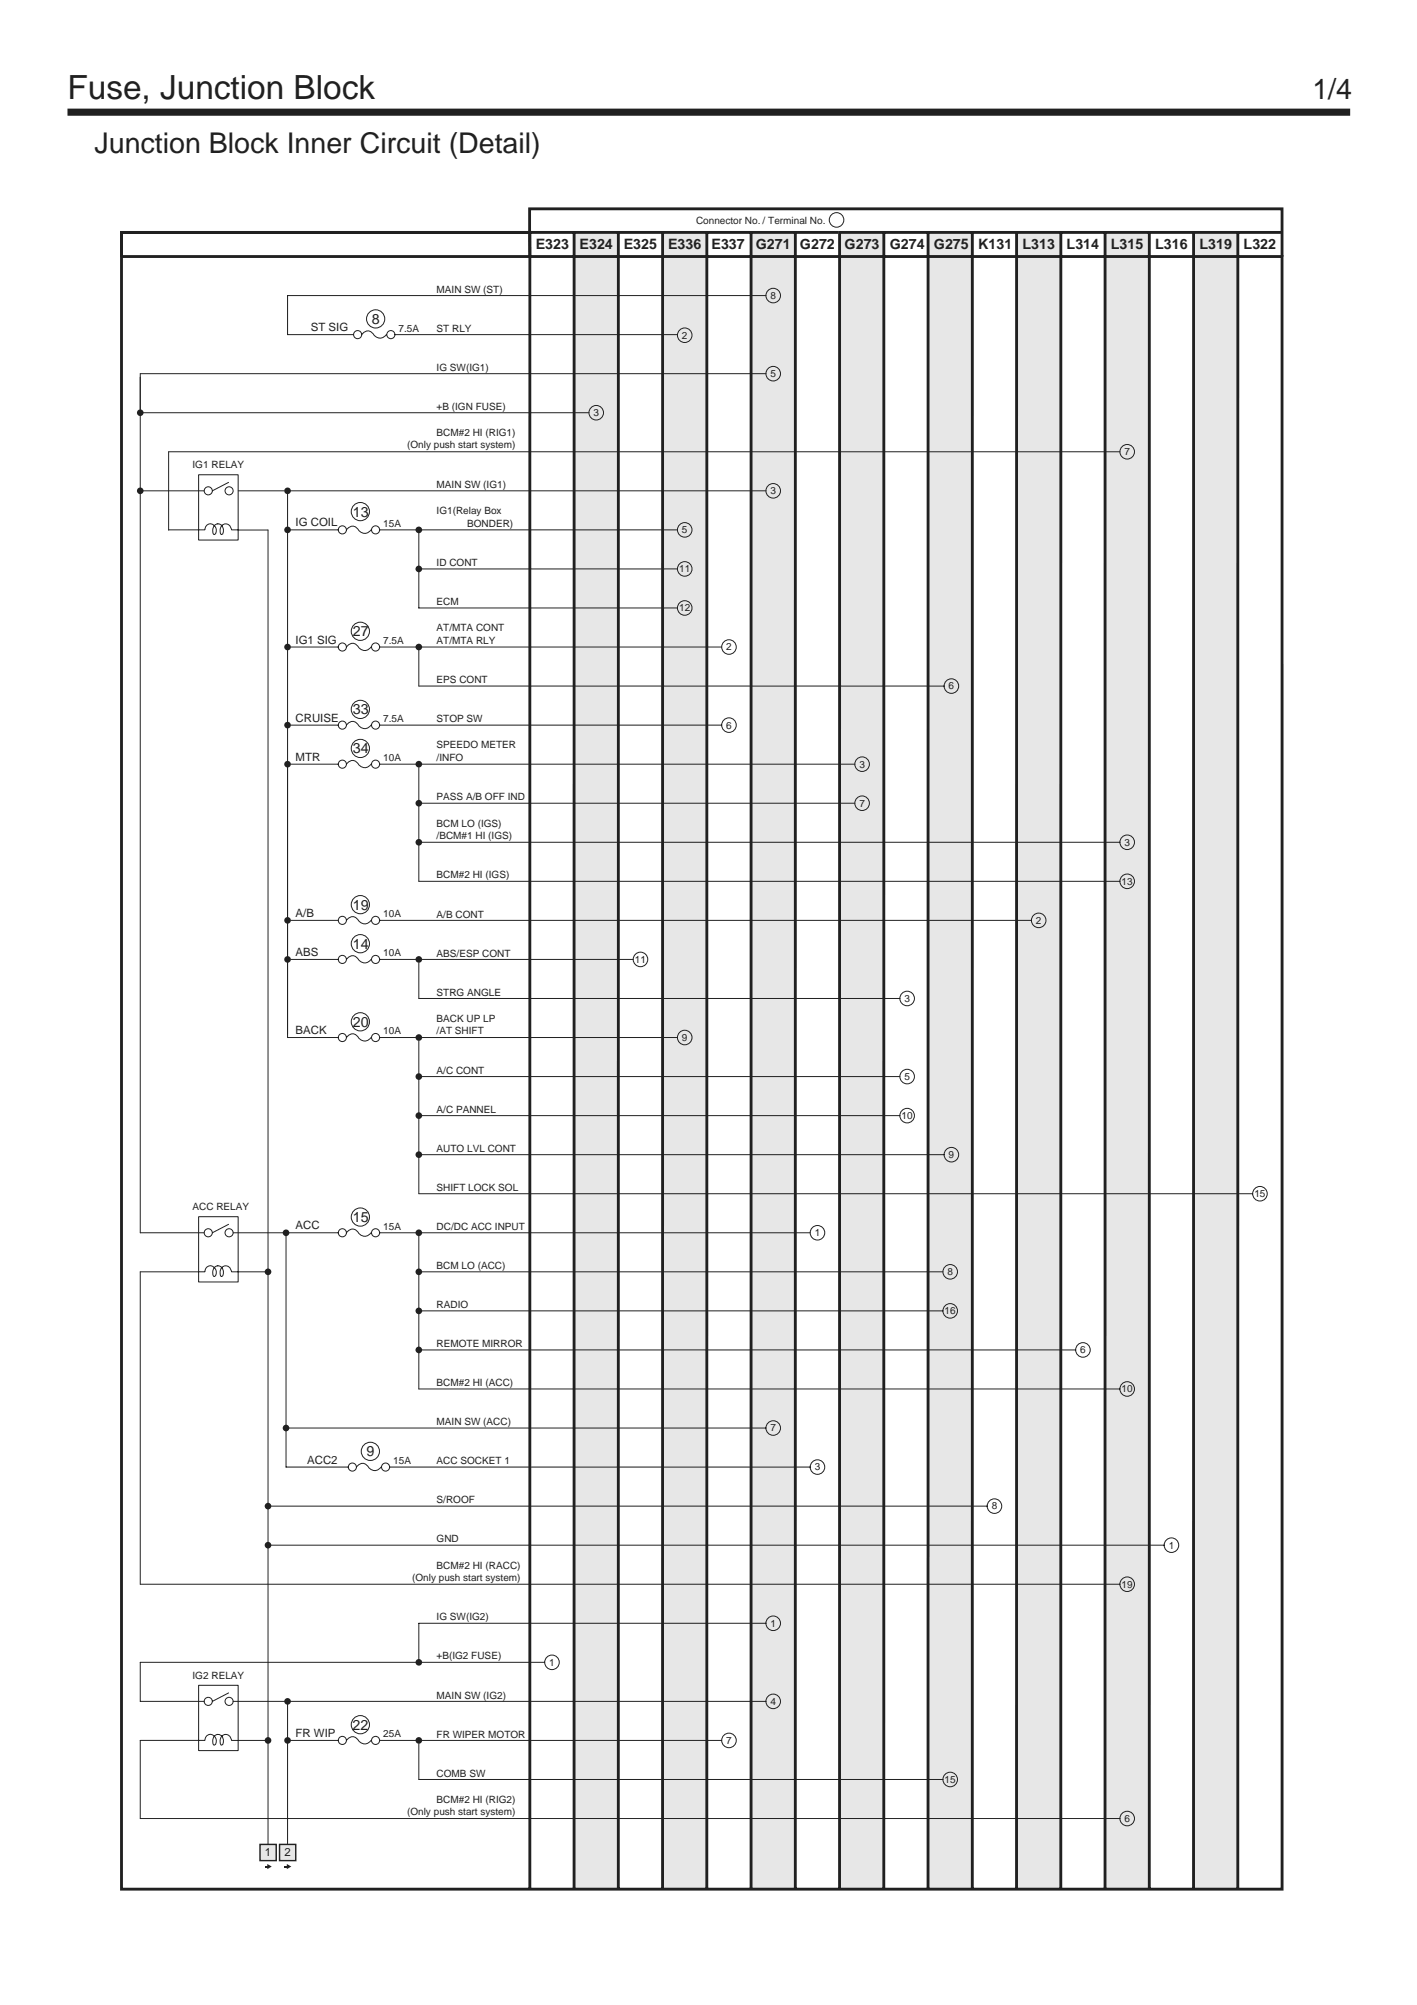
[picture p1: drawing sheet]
<svg xmlns="http://www.w3.org/2000/svg" width="210mm" height="297mm" viewBox="0 0 210 297" stroke-linecap="round" stroke-linejoin="round" font-family="sans-serif">
<path d="M10 16.6h190" fill="none" stroke="#231f20" stroke-width="1.1" stroke-linecap="butt"/>
<g fill="#e6e7e9">
<path d="M85 34.4h6.6v245.5h-6.6z"/>
<path d="M98.2 34.4h6.5v245.5h-6.6z"/>
<path d="M111.3 34.4h6.5v245.5h-6.5z"/>
<path d="M124.4 34.4h6.5v245.5h-6.5z"/>
<path d="M137.5 34.4h6.5v245.5h-6.5z"/>
<path d="M150.6 34.4h6.5v245.5h-6.5z"/>
<path d="M163.7 34.4h6.6l-.1 245.5h-6.5z"/>
<path d="M176.8 34.4h6.6v245.5h-6.6z"/>
</g>
<g fill="none" stroke="#231f20" stroke-width=".42">
<path d="M18 38h171.9v241.9h-171.9zM85 34.4h-6.5v245.5M91.6 34.4h-6.6v245.5M98.2 34.4h-6.6v245.5M104.8 34.4h-6.6l-.1 245.5M111.3 34.4h-6.6v245.5M117.8 34.4h-6.5v245.5M124.1 34.4h-6.3v245.5M130.9 34.4h-6.5v245.6M137.5 34.4h-6.6v245.5M144 34.4h-6.5v245.5M150.6 34.4h-6.6v245.5"/>
<path d="M157.1 34.4h-6.5v245.5M163.7 34.4h-6.6v245.5M170.3 34.4h-6.6v245.5M176.8 34.4h-6.5l-.1 245.5M183.4 34.4h-6.6v245.5M189.9 34.4h-6.5v245.5"/>
</g>
<g fill="none" stroke="#231f20" stroke-width=".15">
<path d="M20.8 55.9v126.7M20.8 55.4h92.7M113.5 43.8h-70.9v5.8h9.8M20.8 72.7h9.4M20.8 61.1h66.4M25 66.9h140.9M25 78.5h4.4M35.3 78.5h4.4M42.6 72.7h70.9M42.6 78.5h7.5M51.3 78.5a1.12 1.12 0 0 1 1.4-.4l.5 .6a1.11 1.11 0 0 0 1.8-.2M56.2 78.5h5.8"/>
<path d="M62 84.3h16.5"/>
<circle cx="50.7" cy="78.5" r=".6"/>
<circle cx="55.6" cy="78.5" r=".6"/>
</g>
<g fill="#231f20">
<circle cx="62" cy="78.5" r=".49"/>
<circle cx="62" cy="84.3" r=".49"/>
<circle cx="20.8" cy="61.1" r=".49"/>
<circle cx="20.8" cy="72.7" r=".49"/>
<circle cx="42.6" cy="72.7" r=".49"/>
<circle cx="42.6" cy="78.5" r=".49"/>
<circle cx="42.6" cy="95.9" r=".49"/>
</g>
<g fill="none" stroke="#231f20" stroke-width=".15">
<path d="M53.6 49.6a1.12 1.12 0 0 1 1.4-.4l.5 .5a1.11 1.11 0 0 0 1.7-.1M58.5 49.6h41.9M100.4 78.5h-38.4v11.6h38.4M50.1 95.9h-7M51.3 95.9a1.12 1.12 0 0 1 1.4-.4l.5 .5a1.11 1.11 0 0 0 1.8-.1M56.2 95.9h5.8M62 96.3v5.3M62 113.7v16.9"/>
<circle cx="53" cy="49.6" r=".6"/>
<circle cx="57.9" cy="49.6" r=".6"/>
<circle cx="101.4" cy="49.7" r="1.08"/>
<circle cx="114.5" cy="43.8" r="1.08"/>
<circle cx="114.5" cy="55.4" r="1.08"/>
<circle cx="88.3" cy="61.1" r="1.08"/>
<circle cx="101.4" cy="78.5" r="1.08"/>
<circle cx="114.5" cy="72.7" r="1.08"/>
<circle cx="167" cy="66.9" r="1.08"/>
<circle cx="50.7" cy="95.9" r=".6"/>
<circle cx="55.6" cy="95.9" r=".6"/>
<circle cx="101.4" cy="90.1" r="1.08"/>
<circle cx="101.4" cy="84.3" r="1.08"/>
<circle cx="108" cy="95.9" r="1.08"/>
</g>
<circle cx="62" cy="95.9" r=".49" fill="#231f20"/>
<g fill="none" stroke="#231f20" stroke-width=".15">
<path d="M62.5 95.9h44.4M62 101.6h77.9"/>
<circle cx="140.9" cy="101.6" r="1.08"/>
</g>
<circle cx="42.6" cy="142.1" r=".49" fill="#231f20"/>
<g fill="none" stroke="#231f20" stroke-width=".15">
<path d="M50.1 142.1h-7M51.3 142.1a1.12 1.12 0 0 1 1.4-.4l.5 .6a1.11 1.11 0 0 0 1.8-.2M56.2 142.1h5.8M62 142.6v5.3M20.8 188.4v46.3"/>
<circle cx="50.7" cy="142.1" r=".6"/>
<circle cx="55.6" cy="142.1" r=".6"/>
<circle cx="94.9" cy="142.1" r="1.08"/>
</g>
<circle cx="62" cy="142.1" r=".49" fill="#231f20"/>
<g fill="none" stroke="#231f20" stroke-width=".15">
<path d="M62 147.9h71.3M62.5 142.1h31.3"/>
<circle cx="134.4" cy="147.9" r="1.08"/>
</g>
<circle cx="42.6" cy="107.4" r=".49" fill="#231f20"/>
<g fill="none" stroke="#231f20" stroke-width=".15">
<path d="M50.1 107.4h-7M51.3 107.4a1.12 1.12 0 0 1 1.4-.4l.5 .6a1.11 1.11 0 0 0 1.8-.2M56.2 107.4h50.7"/>
<circle cx="50.7" cy="107.4" r=".6"/>
<circle cx="55.6" cy="107.4" r=".6"/>
<circle cx="108" cy="107.4" r="1.08"/>
</g>
<circle cx="42.6" cy="136.4" r=".49" fill="#231f20"/>
<g fill="none" stroke="#231f20" stroke-width=".15">
<path d="M51.3 136.4a1.12 1.12 0 0 1 1.4-.4l.5 .5a1.11 1.11 0 0 0 1.8-.1M56.2 136.4h96.6"/>
<circle cx="50.7" cy="136.4" r=".6"/>
<circle cx="55.6" cy="136.4" r=".6"/>
<circle cx="153.9" cy="136.4" r="1.08"/>
</g>
<circle cx="42.6" cy="113.2" r=".49" fill="#231f20"/>
<g fill="none" stroke="#231f20" stroke-width=".15">
<path d="M50.1 113.2h-7M51.3 113.2a1.12 1.12 0 0 1 1.4-.4l.5 .6a1.11 1.11 0 0 0 1.8-.2M56.2 113.2h5.8M50.1 136.4h-7"/>
<circle cx="50.7" cy="113.2" r=".6"/>
<circle cx="55.6" cy="113.2" r=".6"/>
<circle cx="127.7" cy="119" r="1.08"/>
<circle cx="127.7" cy="113.2" r="1.08"/>
</g>
<g fill="#231f20">
<circle cx="62" cy="113.2" r=".49"/>
<circle cx="62" cy="119" r=".49"/>
<circle cx="62" cy="124.8" r=".49"/>
</g>
<g fill="none" stroke="#231f20" stroke-width=".15">
<path d="M62 119h64.6M62.5 113.2h64.1M62 124.8h103.9M62 130.6h103.9M50.1 153.7h-7.5M51.3 153.7a1.12 1.12 0 0 1 1.4-.4l.5 .6a1.11 1.11 0 0 0 1.8-.2M56.2 153.7h5.8M62 154.2v22.6"/>
<circle cx="167" cy="124.8" r="1.08"/>
<circle cx="167" cy="130.6" r="1.08"/>
<circle cx="50.7" cy="153.7" r=".6"/>
<circle cx="55.6" cy="153.7" r=".6"/>
<circle cx="101.4" cy="153.7" r="1.08"/>
<circle cx="134.4" cy="159.5" r="1.08"/>
</g>
<g fill="#231f20">
<circle cx="62" cy="153.7" r=".49"/>
<circle cx="62" cy="159.5" r=".49"/>
<circle cx="62" cy="165.3" r=".49"/>
<circle cx="62" cy="171.1" r=".49"/>
</g>
<g fill="none" stroke="#231f20" stroke-width=".15">
<path d="M25 66.9v11.6M29.4 78.5h1a.84 .84 0 0 1 .8-.9 .84 .84 0 0 1 .8 .9v.4l-.2 .3a.96 .96 0 0 1 .5-1.6 .94 .94 0 0 1 .7 .6 .94 .94 0 0 1-.2 1 .96 .96 0 0 1 .6-1.6 .96 .96 0 0 1 .9 .9h1M29.4 70.3h5.9v9.7h-5.9zM33.9 71.5l-2.4 1.2M39.7 78.5v194.7M42.6 73.2v80M78.5 84.3h21.9M62 159.5h71.3M62.5 153.7h37.9M62 165.3h71.3M62 171.1h77.9M62 176.8h123.6"/>
<path d="M29.4 180.3h5.9v9.6h-5.9zM30.2 182.6h-9.4M33.9 181.4l-2.4 1.2M35.3 188.4h-1a.86 .86 0 0 0-1-.9 .86 .86 0 0 0-.7 1.1v.3l.2 .2a.9 .9 0 0 0 .2-1.1 .9 .9 0 0 0-1-.4 1.01 1.01 0 0 0-.2 1.5 .88 .88 0 0 0 0-1.2 .88 .88 0 0 0-1.3-.1l-.1 .6h-9.6M62 183.1v22.7M29.4 257.8h1a.84 .84 0 0 1 .8-.8 .84 .84 0 0 1 .8 .8v.5l-.2 .2a.96 .96 0 0 1 .5-1.5 .94 .94 0 0 1 .7 .6 .94 .94 0 0 1-.2 .9 .96 .96 0 0 1 .6-1.5 .96 .96 0 0 1 .9 .8h1M29.4 249.7h5.9v9.6h-5.9zM33.9 250.8l-2.4 1.2M50.1 257.8h-7.5M51.3 257.8a1.12 1.12 0 0 1 1.4-.4l.5 .6a1.11 1.11 0 0 0 1.8-.2"/>
<circle cx="123.9" cy="32.6" r="1.08"/>
<circle cx="30.8" cy="72.7" r=".6"/>
<circle cx="33.9" cy="72.7" r=".6"/>
<circle cx="134.4" cy="165.3" r="1.08"/>
<circle cx="140.9" cy="171.1" r="1.08"/>
<circle cx="186.6" cy="176.8" r="1.08"/>
<circle cx="30.8" cy="182.6" r=".6"/>
<circle cx="33.9" cy="182.6" r=".6"/>
<circle cx="30.8" cy="252.1" r=".6"/>
<circle cx="33.9" cy="252.1" r=".6"/>
<circle cx="50.7" cy="257.8" r=".6"/>
<circle cx="55.6" cy="257.8" r=".6"/>
</g>
<path d="M78.5 38v-3.6h-60.5v3.6v-3.6h60.5v-3.5h111.4v7.1" fill="none" stroke="#231f20" stroke-width=".42"/>
<g fill="#231f20">
<circle cx="42.6" cy="252.1" r=".49"/>
<circle cx="42.6" cy="257.8" r=".49"/>
<circle cx="39.7" cy="257.8" r=".49"/>
<circle cx="39.7" cy="188.4" r=".49"/>
<circle cx="42.4" cy="182.6" r=".49"/>
<circle cx="42.4" cy="211.6" r=".49"/>
<circle cx="39.7" cy="223.1" r=".49"/>
<circle cx="39.7" cy="228.9" r=".49"/>
</g>
<g fill="none" stroke="#231f20" stroke-width=".15">
<path d="M39.7 188.4h-4.4M50.1 182.6h-15.6M51.3 182.6a1.12 1.12 0 0 1 1.4-.4l.5 .6a1.11 1.11 0 0 0 1.8-.2M56.2 182.6h5.8"/>
<circle cx="50.7" cy="182.6" r=".6"/>
<circle cx="55.6" cy="182.6" r=".6"/>
<circle cx="121.1" cy="182.6" r="1.08"/>
<circle cx="140.8" cy="188.4" r="1.08"/>
</g>
<g fill="#231f20">
<circle cx="62" cy="182.6" r=".49"/>
<circle cx="62" cy="188.4" r=".49"/>
<circle cx="62" cy="194.2" r=".49"/>
<circle cx="62" cy="200" r=".49"/>
<circle cx="62" cy="246.3" r=".49"/>
</g>
<path d="M62.5 182.6h57.5M56.2 257.8h5.8M62 258.3v5.3" fill="none" stroke="#231f20" stroke-width=".15"/>
<circle cx="62" cy="257.8" r=".49" fill="#231f20"/>
<g fill="none" stroke="#231f20" stroke-width=".15">
<path d="M20.8 55.4v5.3M35.3 72.7h6.8M42.6 113.7v40M42.4 182.6v34.7h9.2M62 188.4h77.7M62 194.2h77.7M62 200h97.3M42.4 211.6h71.1M52.8 217.3a1.12 1.12 0 0 1 1.4-.4l.5 .6a1.11 1.11 0 0 0 1.7-.2M57.7 217.3h62.3M62 205.8h103.9M20.8 234.7h145.1"/>
<path d="M40.2 228.9h132.3M40.2 223.1h106M29.4 257.8h-8.6v11.6h145.1M34.5 252.1h79M35.3 257.8h4.4M42.6 252.1v21.1M62.5 257.8h44.4M80.7 246.3h-59.9v5.8h9.4M113.5 240.5h-51.5v5.8M62 263.6h77.7"/>
<circle cx="140.8" cy="194.2" r="1.08"/>
<circle cx="160.4" cy="200" r="1.08"/>
<circle cx="52.2" cy="217.3" r=".6"/>
<circle cx="57.1" cy="217.3" r=".6"/>
<circle cx="114.5" cy="211.6" r="1.08"/>
<circle cx="121.1" cy="217.3" r="1.08"/>
<circle cx="167" cy="205.8" r="1.08"/>
<circle cx="147.3" cy="223.1" r="1.08"/>
<circle cx="167" cy="234.7" r="1.08"/>
<circle cx="173.5" cy="228.9" r="1.08"/>
<circle cx="81.8" cy="246.3" r="1.08"/>
<circle cx="108" cy="257.8" r="1.08"/>
<circle cx="114.5" cy="240.5" r="1.08"/>
<circle cx="114.5" cy="252.1" r="1.08"/>
<circle cx="140.8" cy="263.6" r="1.08"/>
<circle cx="167" cy="269.4" r="1.08"/>
</g>
<g fill="#231f20">
<path d="M42.5 276.1l.7 .4-.7 .4z"/>
<path d="M42.1 276.4h.6v.2h-.6z"/>
</g>
<path d="M41.4 273.2h2.4v2.4h-2.4z" fill="#e7e8e9"/>
<path d="M41.4 273.2h2.4v2.4h-2.4z" fill="none" stroke="#231f20" stroke-width=".21"/>
<g fill="#231f20">
<path d="M39.6 276.1l.7 .4-.7 .4z"/>
<path d="M39.2 276.4h.6v.2h-.6z"/>
</g>
<path d="M38.5 273.2h2.4v2.4h-2.4z" fill="#e7e8e9"/>
<path d="M38.5 273.2h2.4v2.4h-2.4z" fill="none" stroke="#231f20" stroke-width=".21"/>
<g fill="none" stroke="#231f20" stroke-width=".15">
<circle cx="55.6" cy="47.2" r="1.35"/>
<circle cx="53.4" cy="75.8" r="1.35"/>
<circle cx="53.4" cy="93.5" r="1.35"/>
<circle cx="53.4" cy="110.9" r="1.35"/>
<circle cx="53.4" cy="105.1" r="1.35"/>
<circle cx="53.4" cy="139.8" r="1.35"/>
<circle cx="53.4" cy="134" r="1.35"/>
<circle cx="53.4" cy="151.4" r="1.35"/>
<circle cx="53.4" cy="180.3" r="1.35"/>
<circle cx="54.9" cy="215" r="1.35"/>
<circle cx="53.4" cy="255.5" r="1.35"/>
</g>
<text font-size="4.9" fill="#231f20" x="10" y="14.6">Fuse, Junction Block</text>
<g font-size="4.2" fill="#231f20">
<text x="194.4" y="14.6">1/4</text>
<text x="14" y="22.6">Junction Block Inner Circuit (Detail)</text>
</g>
<g font-size="2.1" fill="#231f20">
<text x="79.4" y="36.9">E323</text>
<text x="85.8" y="36.9">E324</text>
<text x="92.4" y="36.9">E325</text>
<text x="99" y="36.9">E336</text>
<text x="105.4" y="36.9">E337</text>
<text x="111.9" y="36.9">G271</text>
<text x="118.5" y="36.9">G272</text>
<text x="125.1" y="36.9">G273</text>
<text x="131.8" y="36.9">G274 G275 K131</text>
<text x="151.5" y="36.9">L313</text>
<text x="158" y="36.9">L314</text>
<text x="164.6" y="36.9">L315</text>
<text x="171.1" y="36.9">L316</text>
<text x="177.7" y="36.9">L319</text>
<text x="184.2" y="36.9">L322</text>
<text x="55.1" y="48">8</text>
<text x="52.3" y="76.5">13</text>
<text x="52.3" y="94.3">27</text>
<text x="52.3" y="105.8">33</text>
<text x="52.3" y="111.6">34</text>
<text x="52.3" y="134.8">19</text>
<text x="52.3" y="140.6">14</text>
<text x="52.3" y="152.1">20</text>
<text x="52.3" y="181.1">15</text>
<text x="54.3" y="215.7">9</text>
<text x="52.2" y="256.2">22</text>
</g>
<g font-size="1.7" fill="#231f20">
<text x="46" y="49.1">ST SIG</text>
<text x="43.8" y="78">IG COIL</text>
<text x="43.8" y="95.3">IG1 SIG</text>
<text x="43.8" y="106.9">CRUISE</text>
<text x="43.8" y="112.7">MTR</text>
<text x="43.8" y="135.8">A/B</text>
<text x="43.8" y="141.6">ABS</text>
<text x="43.8" y="153.2">BACK</text>
<text x="43.8" y="182.1">ACC</text>
<text x="45.5" y="216.8">ACC2</text>
<text x="43.8" y="257.3">FR WIP</text>
<text x="39.2" y="274.9">1</text>
<text x="42.1" y="274.9">2</text>
</g>
<g font-size="1.5" fill="#231f20">
<text x="103.1" y="33.1">Connector No. / Terminal No.</text>
<text x="64.7" y="43.4">MAIN SW (ST)</text>
<text x="114.1" y="44.3">8</text>
<text x="59" y="49.1">7.5A</text>
<text x="64.7" y="49.2">ST RLY</text>
<text x="101" y="50.2">2</text>
<text x="64.7" y="54.9">IG SW(IG1)</text>
<text x="114.1" y="55.9">5</text>
<text x="64.7" y="60.7">+B (IGN FUSE)</text>
<text x="64.7" y="64.6">BCM#2 HI (RIG1)</text>
<text x="87.9" y="61.7">3</text>
<text x="28.5" y="69.4">IG1 RELAY</text>
<text x="60.3" y="66.4">(Only push start system)</text>
<text x="166.6" y="67.5">7</text>
<text x="64.7" y="72.3">MAIN SW (IG1)</text>
<text x="64.7" y="76.2">IG1(Relay Box</text>
<text x="114.1" y="73.2">3</text>
<text x="56.8" y="78">15A</text>
<text x="64.7" y="83.9">ID CONT</text>
<text x="69.2" y="78">BONDER)</text>
<text x="101" y="79">5</text>
<text x="64.7" y="89.7">ECM</text>
<text x="100.6" y="84.8">11</text>
<text x="56.8" y="95.4">7.5A</text>
<text x="64.7" y="93.5">AT/MTA CONT</text>
<text x="64.7" y="95.4">AT/MTA RLY</text>
<text x="100.6" y="90.6">12</text>
<text x="64.7" y="101.2">EPS CONT</text>
<text x="107.6" y="96.4">2</text>
<text x="56.8" y="107">7.5A</text>
<text x="64.7" y="107">STOP SW</text>
<text x="107.6" y="107.9">6</text>
<text x="140.5" y="102.1">6</text>
<text x="56.8" y="112.8">10A</text>
<text x="64.7" y="110.9">SPEEDO METER</text>
<text x="64.7" y="112.7">/INFO</text>
<text x="127.3" y="113.7">3</text>
<text x="64.7" y="118.6">PASS A/B OFF IND</text>
<text x="127.3" y="119.5">7</text>
<text x="64.7" y="122.5">BCM LO (IGS)</text>
<text x="64.7" y="124.3">/BCM#1 HI (IGS)</text>
<text x="166.6" y="125.3">3</text>
<text x="64.7" y="130.1">BCM#2 HI (IGS)</text>
<text x="166.2" y="131.1">13</text>
<text x="56.8" y="135.9">10A</text>
<text x="64.7" y="135.9">A/B CONT</text>
<text x="153.5" y="136.9">2</text>
<text x="56.8" y="141.7">10A</text>
<text x="64.7" y="141.7">ABS/ESP CONT</text>
<text x="94.1" y="142.6">11</text>
<text x="64.7" y="147.5">STRG ANGLE</text>
<text x="134" y="148.4">3</text>
<text x="56.8" y="153.3">10A</text>
<text x="64.7" y="151.4">BACK UP LP</text>
<text x="64.7" y="153.2">/AT SHIFT</text>
<text x="101" y="154.2">9</text>
<text x="64.7" y="159.1">A/C CONT</text>
<text x="134" y="160">5</text>
<text x="64.7" y="164.9">A/C PANNEL</text>
<text x="133.6" y="165.8">10</text>
<text x="64.7" y="170.6">AUTO LVL CONT</text>
<text x="140.5" y="171.6">9</text>
<text x="28.5" y="179.3">ACC RELAY</text>
<text x="64.7" y="176.4">SHIFT LOCK SOL</text>
<text x="185.8" y="177.3">15</text>
<text x="56.8" y="182.2">15A</text>
<text x="64.7" y="182.2">DC/DC ACC INPUT</text>
<text x="120.7" y="183.1">1</text>
<text x="64.7" y="188">BCM LO (ACC)</text>
<text x="140.3" y="188.9">8</text>
<text x="64.7" y="193.8">RADIO</text>
<text x="139.9" y="194.7">16</text>
<text x="64.7" y="199.6">REMOTE MIRROR</text>
<text x="160" y="200.5">6</text>
<text x="64.7" y="205.4">BCM#2 HI (ACC)</text>
<text x="166.2" y="206.3">10</text>
<text x="64.7" y="211.1">MAIN SW (ACC)</text>
<text x="114.1" y="212.1">7</text>
<text x="58.3" y="216.9">15A</text>
<text x="64.7" y="216.9">ACC SOCKET 1</text>
<text x="120.7" y="217.8">3</text>
<text x="64.7" y="222.7">S/ROOF</text>
<text x="146.9" y="223.6">8</text>
<text x="64.7" y="228.5">GND</text>
<text x="64.7" y="232.4">BCM#2 HI (RACC)</text>
<text x="173.1" y="229.4">1</text>
<text x="61.1" y="234.2">(Only push start system)</text>
<text x="166.2" y="235.2">19</text>
<text x="64.7" y="240.1">IG SW(IG2)</text>
<text x="64.7" y="245.8">+B(IG2 FUSE)</text>
<text x="114.1" y="241">1</text>
<text x="28.5" y="248.7">IG2 RELAY</text>
<text x="64.7" y="251.6">MAIN SW (IG2)</text>
<text x="81.4" y="246.8">1</text>
<text x="56.8" y="257.4">25A</text>
<text x="64.7" y="257.4">FR WIPER MOTOR</text>
<text x="114.1" y="252.6">4</text>
<text x="64.7" y="263.2">COMB SW</text>
<text x="107.6" y="258.3">7</text>
<text x="60.3" y="268.9">(Only push start system)</text>
<text x="64.7" y="267.1">BCM#2 HI (RIG2)</text>
<text x="139.9" y="264.1">15</text>
<text x="166.6" y="269.9">6</text>
</g>
</svg>
